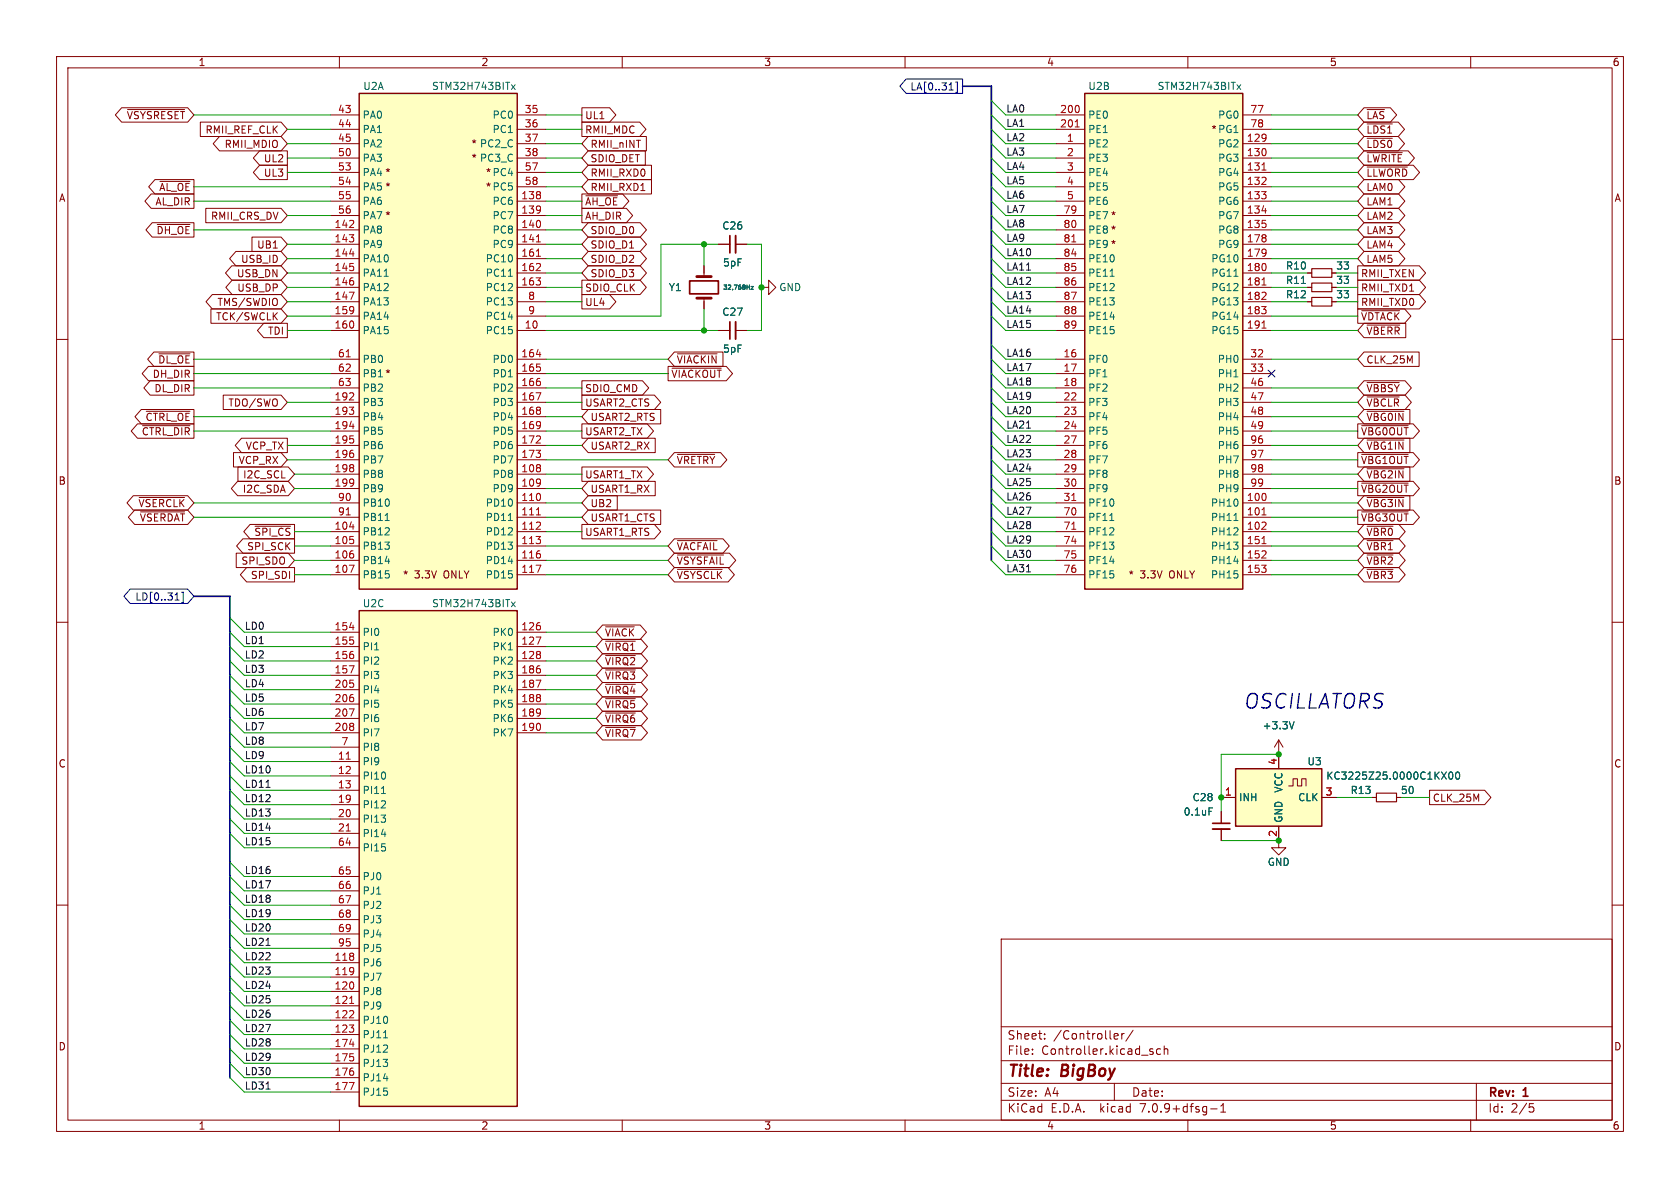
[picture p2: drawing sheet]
<svg xmlns="http://www.w3.org/2000/svg" width="297mm" height="210mm" viewBox="0 0 297 210" stroke-linecap="round" stroke-linejoin="round" font-family="sans-serif">
<g fill="none" stroke="#840000" stroke-width=".18">
<path d="M10 10h277v190h-277zM12 12h273v186h-273zM21.5 19h11.7l1.1 1.3-1.1 1.3h-11.7l-1.1-1.3zM22.5 19.4h10.1M60 10v2M102.9 19h4.9l1.1 1.3-1.1 1.3h-4.9zM110 10v2M160 10v2M210 10v2M241.1 19h4.7l1.1 1.3-1.1 1.3h-4.7l-1.1-1.3zM241.7 19.4h3.1M260 10v2"/>
<path d="M26.7 34.3h7.6v2.5h-7.6l-1.1-1.2zM26.9 39.4h7.4v2.5h-7.4l-1.1-1.3zM27.4 31.7h6.9v2.6h-6.9l-1.1-1.3zM27.8 39.7h5.8M28.3 32.1h5.3M35.4 21.6h14.3l1.1 1.3-1.1 1.2h-14.3zM36.4 36.8h13.3l1.1 1.3-1.1 1.3h-13.3zM38.8 24.1h10.9l1.1 1.3-1.1 1.3h-10.9l-1.1-1.3zM45.9 26.7h4.9v2.5h-4.9l-1.1-1.3zM45.9 29.2h4.9v2.6h-4.9l-1.1-1.3zM58.4 35.6h5.1M58.4 38.1h5.1"/>
<path d="M58.4 20.3h5.1M58.4 22.9h5.1M58.4 25.4h5.1M58.4 27.9h5.1M58.4 30.5h5.1M58.4 33h5.1M91.4 35.6h5.1M91.4 38.1h5.1M91.4 20.3h5.1M91.4 22.9h5.1M91.4 25.4h5.1M91.4 27.9h5.1"/>
<path d="M91.4 30.5h5.1M91.4 33h5.1M102.9 21.6h10.2l1.1 1.3-1.1 1.2h-10.2zM102.9 34.3h7.2l1.1 1.3-1.1 1.2h-7.2zM102.9 36.8h7.8l1.1 1.3-1.1 1.3h-7.8zM103.6 34.6h5.6M104 24.1h10.3v2.6h-10.3l-1.1-1.3zM104 26.7h10.1v2.5h-10.1l-1.1-1.3zM104 39.4h9.2l1.1 1.2-1.1 1.3h-9.2l-1.1-1.3zM104 31.7h11.2v2.6h-11.2l-1.1-1.3zM104 29.2h11.2v2.6h-11.2l-1.1-1.3zM113.3 33.7h.7"/>
<path d="M186.7 35.6h5.1M186.7 38.1h5.1M186.7 20.3h5.1M186.7 22.9h5.1M186.7 25.4h5.1M186.7 27.9h5.1M186.7 30.5h5.1M186.7 33h5.1M219.7 35.6h5.1M219.7 38.1h5.1M219.7 20.3h5.1M219.7 22.9h5.1"/>
<path d="M219.7 25.4h5.1M219.7 27.9h5.1M219.7 30.5h5.1M219.7 33h5.1M241.1 39.4h6.2l1.1 1.2-1.1 1.3h-6.2l-1.1-1.3zM241.1 29.2h8.8l1.1 1.3-1.1 1.3h-8.8l-1.1-1.3zM241.1 31.7h6.2l1.1 1.3-1.1 1.3h-6.2l-1.1-1.3zM241.1 26.7h7.8l1.2 1.2-1.2 1.3h-7.8l-1.1-1.3zM241.1 24.1h6.1l1.1 1.3-1.1 1.3h-6.1l-1.1-1.3zM241.1 34.3h6.2l1.1 1.3-1.1 1.2h-6.2l-1.1-1.2zM241.1 21.6h6.1l1.1 1.3-1.1 1.2h-6.1l-1.1-1.2zM241.1 36.8h6.2l1.1 1.3-1.1 1.3h-6.2l-1.1-1.3z"/>
<path d="M241.7 29.5h7.1M241.7 27h6.2M241.7 24.4h4.4M241.7 21.9h4.4M10 60h2M37.3 54.6h12.4l1.1 1.3-1.1 1.3h-12.4zM37.5 52.1h12.2l1.1 1.2-1.1 1.3h-12.2l-1.1-1.3zM41 47h8.7l1.1 1.3-1.1 1.2h-8.7l-1.1-1.2zM41 49.5h8.7l1.1 1.3-1.1 1.3h-8.7l-1.1-1.3zM41.7 44.4h8l1.1 1.3-1.1 1.3h-8l-1.1-1.3zM44.5 41.9h5.2l1.1 1.3-1.1 1.3h-5.2zM46.6 57.1h4.2v2.6h-4.2l-1.1-1.3z"/>
<path d="M58.4 43.2h5.1M58.4 58.4h5.1M58.4 40.6h5.1M58.4 45.7h5.1M58.4 48.3h5.1M58.4 50.8h5.1M58.4 53.3h5.1M58.4 55.9h5.1M91.4 43.2h5.1M91.4 58.4h5.1M91.4 40.6h5.1M91.4 45.7h5.1"/>
<path d="M91.4 48.3h5.1M91.4 50.8h5.1M91.4 53.3h5.1M91.4 55.9h5.1M102.9 49.5h10.3l1.1 1.3-1.1 1.3h-10.3zM102.9 52.1h4.9l1.1 1.2-1.1 1.3h-4.9zM104 47h9.2l1.1 1.3-1.1 1.2h-9.2l-1.1-1.2zM104 44.4h9.2l1.1 1.3-1.1 1.3h-9.2l-1.1-1.3zM104 41.9h9.2l1.1 1.3-1.1 1.3h-9.2l-1.1-1.3zM124.5 47v1.9M124.5 52.7v1.9M127 43.2h2"/>
<path d="M127 58.4h2M130 43.2h2.1M130 58.4h2.1M134.6 50.8h1.3v-1.3l1.3 1.3-1.3 1.3v-1.3M186.7 43.2h5.1M186.7 58.4h5.1M186.7 40.6h5.1M186.7 45.7h5.1M186.7 48.3h5.1M186.7 50.8h5.1M186.7 53.3h5.1M186.7 55.9h5.1"/>
<path d="M219.7 43.2h5.1M219.7 58.4h5.1M219.7 40.6h5.1M219.7 45.7h5.1M219.7 48.3h5.1M219.7 50.8h5.1M219.7 53.3h5.1M219.7 55.9h5.1M231.1 48.3h.8M231.1 50.8h.8M231.1 53.3h.8M235.5 48.3h.7"/>
<path d="M235.5 50.8h.7M235.5 53.3h.7M240 54.6h8.3l1.1 1.3-1.1 1.3h-8.3zM240 52.1h10.9l1.1 1.2-1.1 1.3h-10.9zM240 49.5h10.9l1.1 1.3-1.1 1.3h-10.9zM240 47h10.9l1.1 1.3-1.1 1.2h-10.9zM240.7 54.9h6.7M241.1 57.1h7.4v2.6h-7.4l-1.1-1.3zM241.1 44.4h6.2l1.1 1.3-1.1 1.3h-6.2l-1.1-1.3zM241.1 41.9h6.2l1.1 1.3-1.1 1.3h-6.2l-1.1-1.3zM241.7 57.5h5.8M285 60h2"/>
<path d="M24.3 74.9h10v2.6h-10l-1.1-1.3zM25 72.4h9.3v2.5h-9.3l-1.1-1.2zM25.2 75.2h8.4M25.9 72.7h7.7M26.2 64.8h8.1v2.5h-8.1l-1.1-1.3zM26.5 67.3h7.8v2.6h-7.8l-1.1-1.3zM27.2 62.2h7.1v2.6h-7.1l-1.1-1.3zM28.1 62.5h5.5M39.5 69.8h10.2l1.1 1.3-1.1 1.3h-10.2zM42.7 77.5h8.1v2.5h-8.1l-1.1-1.3zM58.4 63.5h5.1M58.4 66h5.1"/>
<path d="M58.4 68.6h5.1M58.4 71.1h5.1M58.4 73.7h5.1M58.4 76.2h5.1M58.4 78.7h5.1M91.4 63.5h5.1M91.4 66h5.1M91.4 68.6h5.1M91.4 71.1h5.1M91.4 73.7h5.1M91.4 76.2h5.1M91.4 78.7h5.1"/>
<path d="M102.9 74.9h11.5l1.1 1.3-1.1 1.3h-11.5zM102.9 69.8h12.8l1.1 1.3-1.1 1.3h-12.8zM102.9 67.3h10.7l1.1 1.3-1.1 1.3h-10.7zM104 77.5h11.8v2.5h-11.8l-1.1-1.3zM104 72.4h12.8v2.5h-12.8l-1.1-1.2zM118.1 64.8h10.3l1.1 1.2-1.1 1.3h-10.3zM118.8 65.1h8.7M119.2 62.2h8.6v2.6h-8.6l-1.1-1.3zM119.8 62.5h7M186.7 63.5h5.1M186.7 66h5.1M186.7 68.6h5.1"/>
<path d="M186.7 71.1h5.1M186.7 73.7h5.1M186.7 76.2h5.1M186.7 78.7h5.1M219.7 63.5h5.1M219.7 66h5.1M219.7 68.6h5.1M219.7 71.1h5.1M219.7 73.7h5.1M219.7 76.2h5.1M219.7 78.7h5.1M240 74.9h9.8l1.1 1.3-1.1 1.3h-9.8z"/>
<path d="M240.7 75.2h8.2M241.1 69.8h7.3l1.1 1.3-1.1 1.3h-7.3l-1.1-1.3zM241.1 67.3h7.3l1.1 1.3-1.1 1.3h-7.3l-1.1-1.3zM241.1 62.2h9.8v2.6h-9.8l-1.1-1.3zM241.1 72.4h8.1v2.5h-8.1l-1.1-1.2zM241.1 77.5h8.1v2.5h-8.1l-1.1-1.3zM241.7 72.7h6.5M241.7 70.2h5.7M241.7 67.6h5.7M241.7 77.8h6.5M23.6 87.6h9.6l1.1 1.3-1.1 1.3h-9.6l-1.2-1.3zM23.8 90.2h9.4l1.1 1.2-1.1 1.3h-9.4l-1.1-1.3z"/>
<path d="M24.6 87.9h8M24.8 90.5h7.8M41.3 80h8.4l1.1 1.3-1.1 1.3h-8.4zM41.8 97.8h9.2l1.1 1.3-1.1 1.2h-9.2zM42 85.1h9l1.1 1.3-1.1 1.2h-9l-1.1-1.2zM42.1 82.5h8.9l1.1 1.3-1.1 1.3h-8.9zM42.9 95.2h9.2v2.6h-9.2l-1.1-1.3zM44.2 92.7h7.9v2.6h-7.9l-1.1-1.3zM45.1 93h6.3M58.4 94h5.1M58.4 96.5h5.1M58.4 99.1h5.1"/>
<path d="M58.4 83.8h5.1M58.4 86.4h5.1M58.4 88.9h5.1M58.4 91.4h5.1M58.4 81.3h5.1M91.4 94h5.1M91.4 96.5h5.1M91.4 99.1h5.1M91.4 83.8h5.1M91.4 86.4h5.1M91.4 88.9h5.1M91.4 91.4h5.1"/>
<path d="M91.4 81.3h5.1M102.9 92.7h12.8l1.1 1.3-1.1 1.3h-12.8zM102.9 82.5h11.5l1.1 1.3-1.1 1.3h-11.5zM104 87.6h5.1v2.6h-5.1l-1.1-1.3zM104 90.2h12.8v2.5h-12.8l-1.1-1.3zM104 85.1h11.8v2.5h-11.8l-1.1-1.2zM119.2 95.2h8.6l1.1 1.3-1.1 1.3h-8.6l-1.1-1.3zM119.2 97.8h9.8l1.1 1.3-1.1 1.2h-9.8l-1.1-1.2zM119.2 80h8.2l1.1 1.3-1.1 1.3h-8.2l-1.1-1.3zM119.8 80.3h6.5M119.8 95.6h7M119.8 98.1h8.1"/>
<path d="M186.7 94h5.1M186.7 96.5h5.1M186.7 99.1h5.1M186.7 83.8h5.1M186.7 86.4h5.1M186.7 88.9h5.1M186.7 91.4h5.1M186.7 81.3h5.1M219.7 94h5.1M219.7 96.5h5.1M219.7 99.1h5.1M219.7 83.8h5.1"/>
<path d="M219.7 86.4h5.1M219.7 88.9h5.1M219.7 91.4h5.1M219.7 81.3h5.1M240 80h9.8l1.1 1.3-1.1 1.3h-9.8zM240 90.2h9.8l1.1 1.2-1.1 1.3h-9.8zM240 85.1h9.8l1.1 1.3-1.1 1.2h-9.8zM240.7 90.5h8.2M240.7 80.3h8.2M240.7 85.4h8.2M241.1 82.5h8.1v2.6h-8.1l-1.1-1.3zM241.1 87.6h8.1v2.6h-8.1l-1.1-1.3z"/>
<path d="M241.1 95.2h6.2l1.1 1.3-1.1 1.3h-6.2l-1.1-1.3zM241.1 92.7h6.2l1.1 1.3-1.1 1.3h-6.2l-1.1-1.3zM241.1 97.8h6.2l1.1 1.3-1.1 1.2h-6.2l-1.1-1.2zM241.7 82.9h6.5M241.7 87.9h6.5M241.7 95.6h4.6M241.7 93h4.6M241.7 98.1h4.6M10 110h2M43.6 100.3h8.5v2.6h-8.5l-1.1-1.3zM58.4 101.6h5.1M58.4 111.8h5.1"/>
<path d="M58.4 114.3h5.1M58.4 116.8h5.1M58.4 119.4h5.1M91.4 101.6h5.1M91.4 111.8h5.1M91.4 114.3h5.1M91.4 116.8h5.1M91.4 119.4h5.1M106.5 110.5h6.7l1.1 1.3-1.1 1.2h-6.7l-1.1-1.2zM106.5 115.6h6.9l1.1 1.2-1.1 1.3h-6.9l-1.1-1.3zM106.5 113h6.9l1.1 1.3-1.1 1.3h-6.9l-1.1-1.3zM106.5 118.1h6.9l1.1 1.3-1.1 1.3h-6.9l-1.1-1.3z"/>
<path d="M107.1 110.8h5M107.1 115.9h5.2M107.1 113.3h5.2M107.1 118.4h5.2M119.2 100.3h9.5l1.1 1.3-1.1 1.3h-9.5l-1.1-1.3zM119.8 100.6h7.9M186.7 101.6h5.1M219.7 101.6h5.1M241.1 100.3h6.2l1.1 1.3-1.1 1.3h-6.2l-1.1-1.3zM241.7 100.6h4.6M285 110h2M58.4 134.6h5.1"/>
<path d="M58.4 137.2h5.1M58.4 139.7h5.1M58.4 121.9h5.1M58.4 124.5h5.1M58.4 127h5.1M58.4 129.5h5.1M58.4 132.1h5.1M91.4 121.9h5.1M91.4 124.5h5.1M91.4 127h5.1M91.4 129.5h5.1M106.5 123.2h6.9l1.1 1.3-1.1 1.2h-6.9l-1.1-1.2z"/>
<path d="M106.5 128.3h6.9l1.1 1.2-1.1 1.3h-6.9l-1.1-1.3zM106.5 120.6h6.9l1.1 1.3-1.1 1.3h-6.9l-1.1-1.3zM106.5 125.7h6.9l1.1 1.3-1.1 1.3h-6.9l-1.1-1.3zM107.1 123.5h5.2M107.1 128.6h5.2M107.1 121h5.2M107.1 126h5.2M226.1 130.8v5.1M226.1 130.8l-.8 1.3M226.1 130.8l.7 1.3M227.8 138.9h.8v-1.2h.8v1.2h.7v-1.2h.8v1.2M252.7 139.7h9.8l1.1 1.3-1.1 1.2h-9.8z"/>
<path d="M10 160h2M58.4 142.2h5.1M58.4 144.8h5.1M58.4 147.3h5.1M58.4 149.9h5.1M58.4 154.9h5.1M58.4 157.5h5.1M215.9 143.5v2M215.9 146.6v2M215.9 141h2.5M226.1 146.1v3.8h1.2l-1.2 1.2-1.3-1.2h1.3M233.7 141h2.5"/>
<path d="M242.6 141h.7M246.9 141h.7M285 160h2M58.4 170.2h5.1M58.4 172.7h5.1M58.4 175.3h5.1M58.4 177.8h5.1M58.4 160h5.1M58.4 162.6h5.1M58.4 165.1h5.1M58.4 167.6h5.1M177 166h108v32h-108z"/>
<path d="M58.4 185.4h5.1M58.4 180.3h5.1M58.4 182.9h5.1M58.4 188h5.1M58.4 190.5h5.1M58.4 193h5.1M60 198v2M110 198v2M160 198v2M177 194.5h108M177 191.5h108M177 187.5h108"/>
<path d="M177 181.5h108M182.5 186.3v.1M182.5 185.5v.1M184.7 183.6v.1M184.7 182.8v.1M197 191.5v3M197.2 182.7l.4 .1 .1 .3-.7 .1M197.6 183.6l-.4 .1M198.3 182.7v1M198.7 182.7l-.2 .1-.2 .2M200.3 182.1l-1.3 2M203.5 185.9l.3 .1 .1 .2-.2 .2h-.3"/>
<path d="M203.5 185.4l.3 .1M205.2 185.5l-.5-.1-.2 .3v.4l.1 .2h.6M205.8 185.5l.2-.1 .4 .1 .1 .9M205.8 184.9v1.5M210 198v2M214 196h1.2M215.8 196.6h.9M215.8 195.5l.4-.4v1.5M260 198v2M261 191.5v6.5M270.4 195.1h.7M270.5 195.7h.4l.3 .3-.2 .5-.5 .1"/>
</g>
<path d="M130 41.7v3M130 56.9v3M214.4 146.6h3" fill="none" stroke="#840000" stroke-width=".33"/>
<path d="M121.9 49.7h5.1v2.2h-5.1zM129 41.7v3M129 56.9v3M214.4 145.5h3" fill="none" stroke="#840000" stroke-width=".3"/>
<path d="M123.2 52.7h2.5M123.2 48.9h2.5" fill="none" stroke="#840000" stroke-width=".51"/>
<g fill="none" stroke="#006464" stroke-width=".18">
<path d="M90.4 15l.7 .8M91.1 15l-.7 .8M218.7 15l.6 .8M219.3 15l-.6 .8M67.9 48.8h.7M89.9 48.8h.7M132.8 50.6h.4l-.4 .5h.4M196.2 48.8h.8M218.1 48.8h.8M230.1 50.1h.7M68.1 92h.7M89.9 92h.7"/>
<path d="M196.2 92h.7M218.1 92h.8M66.2 114.9h.8M90.4 106.4l.7 .9M91.1 106.4l-.7 .9M228.8 127.6l-.4 1.2M254.8 136.5l.9 1.2M255.7 136.5l-.9 1.2M256.2 136.6l.2-.1a.68 .68 0 0 1 .5 .6 .68 .68 0 0 1-.5 .6l-.2-.1-.1-.3zM257.4 136.6l.2-.1a.68 .68 0 0 1 .5 .6 .68 .68 0 0 1-.5 .6l-.2-.1-.1-.3zM67.4 140.3h.8M67.4 147.5h.8"/>
<path d="M213.7 142.8h.6M67.8 183.5h.7"/>
</g>
<g fill="#ffffc2" stroke="#ffffc2" stroke-width=".18">
<path d="M63.5 16.5h27.9v87.6h-27.9z"/>
<path d="M63.5 108h27.9v87.6h-27.9z"/>
<path d="M191.8 16.5h27.9v87.6h-27.9z"/>
<path d="M218.4 135.9h15.3v10.2h-15.3z"/>
</g>
<path d="M63.5 16.5h27.9v87.6h-27.9zM191.8 16.5h27.9v87.6h-27.9zM63.5 108h27.9v87.6h-27.9zM218.4 135.9h15.3v10.2h-15.3z" fill="none" stroke="#840000" stroke-width=".25"/>
<g fill="none" stroke="#a90000" stroke-width=".18">
<path d="M62.5 39.1v.4M190.1 22.4h.7M223 32.6h.8M223.1 30.1h.7M223.1 37.3h.8M223.8 31.5v.4M61.7 40.2h.8M61.7 51.7h.9l-.6 1.2M61.8 44.9h.8M94.8 47.8h.8M94.8 42.8h.8M94.8 45.3h.8"/>
<path d="M95.5 46.7v.4M189.5 42.8h.7M223 52.9h.8M223.1 50.4h.7M223.1 58h.7M223.8 51.8v.4M61.2 63.1h.7M61.7 70.7h.8M61.8 75.4h.8M62.5 69.6v.4M94.8 69.4h.8l-.5 1.3M94.8 78.3h.8"/>
<path d="M94.8 62.7h.8M95.5 77.2v.4M61.2 91h.7M61.7 99.9h.9l-.6 1.3M61.8 93.1h.8M94.8 99.9h.8l-.5 1.3M94.8 93.6h.8M94.8 91h.8M95.5 92.4v.4M189.5 93.6h.7M189.5 88.5h.7M223 93.6h.8"/>
<path d="M223 98.6h.8M223.1 91h.7M223.1 96.1h.7M223.8 92.4v.4M223.8 97.5v.4M61.7 117.7h.9l-.6 1.3M61.8 110.9h.8M94.8 112.6h.8l-.5 1.3M61.2 134.2h.7M61.7 125.3h.9l-.6 1.3M94.8 120.2h.8l-.5 1.3M61.2 146.9h.7"/>
<path d="M61.7 179.9h.8M61.8 177.4h.7M62.5 178.8v.4M61.7 191.4h.9l-.6 1.2M61.8 184.6h.8"/>
</g>
<path d="M231.9 52.6h3.6v1.5h-3.6zM231.9 47.5h3.6v1.5h-3.6zM231.9 50h3.6v1.6h-3.6zM243.3 140.2h3.6v1.5h-3.6z" fill="none" stroke="#840000" stroke-width=".2"/>
<path d="M160.2 14h10v2.5h-10l-1.1-1.3zM167.8 15.9h.7M168.9 14.5h.3v1.8h-.3M224.2 65.4l1.2 1.2M225.4 65.4l-1.2 1.2M23 104.1h10.2l1.1 1.3-1.1 1.3h-10.2l-1.1-1.3zM30.9 106.1h.8M32.1 104.7h.3v1.8h-.3" fill="none" stroke="#000084" stroke-width=".18"/>
<path d="M47 139.2h.8M47 167.1h.8M47 192.5h.8" fill="none" stroke="#0f0f0f" stroke-width=".18"/>
<path d="M170.2 15.2h5.1v83.9M34.3 105.4h6.3v85.1" fill="none" stroke="#000084" stroke-width=".3"/>
<g fill="none" stroke="#009600" stroke-width=".18">
<path d="M175.3 17.8l2.5 2.5h8.9M34.3 20.3h24.1M34.3 35.6h24.1M34.3 33h24.1M50.8 38.1h7.6M50.8 22.9h7.6M50.8 25.4h7.6M50.8 30.5h7.6M50.8 27.9h7.6M96.5 38.1h6.4M96.5 22.9h6.4M96.5 25.4h6.4"/>
<path d="M96.5 20.3h6.4M96.5 35.6h6.4M96.5 30.5h6.4M96.5 27.9h6.4M96.5 33h6.4M175.3 35.6l2.5 2.5h8.9M175.3 38.1l2.5 2.5h8.9M175.3 20.3l2.5 2.6h8.9M175.3 22.9l2.5 2.5h8.9M175.3 33l2.5 2.6h8.9M175.3 27.9l2.5 2.6h8.9M175.3 25.4l2.5 2.5h8.9"/>
<path d="M175.3 30.5l2.5 2.5h8.9M224.8 38.1h15.2M224.8 22.9h15.2M224.8 25.4h15.2M224.8 20.3h15.2M224.8 35.6h15.2M224.8 30.5h15.2M224.8 27.9h15.2M224.8 33h15.2M34.3 40.6h24.1M50.8 43.2h7.6M50.8 55.9h7.6"/>
<path d="M50.8 53.3h7.6M50.8 58.4h7.6M50.8 45.7h7.6M50.8 48.3h7.6M50.8 50.8h7.6M96.5 43.2h6.4M96.5 53.3h6.4M96.5 58.4h30.5M96.5 45.7h6.4M96.5 40.6h6.4M96.5 48.3h6.4M96.5 50.8h6.4"/>
<path d="M124.5 43.2v3.8M124.5 54.6v3.8M127 43.2h-10.2v12.7h-20.3M132.1 43.2h2.5v15.2h-2.5M175.3 40.6l2.5 2.6h8.9M175.3 53.3l2.5 2.6h8.9M175.3 50.8l2.5 2.5h8.9M175.3 55.9l2.5 2.5h8.9M175.3 43.2l2.5 2.5h8.9M175.3 45.7l2.5 2.6h8.9M175.3 48.3l2.5 2.5h8.9M224.8 43.2h15.2"/>
<path d="M224.8 55.9h15.2M224.8 53.3h6.3M224.8 58.4h15.2M224.8 45.7h15.2M224.8 40.6h15.2M224.8 48.3h6.3M224.8 50.8h6.3M236.2 53.3h3.8M236.2 48.3h3.8M236.2 50.8h3.8M34.3 66h24.1M34.3 63.5h24.1"/>
<path d="M34.3 68.6h24.1M34.3 76.2h24.1M34.3 73.7h24.1M50.8 71.1h7.6M50.8 78.7h7.6M96.5 66h21.6M96.5 63.5h21.6M96.5 68.6h6.4M96.5 76.2h6.4M96.5 71.1h6.4M96.5 73.7h6.4M96.5 78.7h6.4"/>
<path d="M175.3 78.7l2.5 2.6h8.9M175.3 63.5l2.5 2.5h8.9M175.3 61l2.5 2.5h8.9M175.3 66l2.5 2.6h8.9M175.3 73.7l2.5 2.5h8.9M175.3 68.6l2.5 2.5h8.9M175.3 71.1l2.5 2.6h8.9M175.3 76.2l2.5 2.5h8.9M224.8 63.5h15.2M224.8 68.6h15.2M224.8 76.2h15.2M224.8 71.1h15.2"/>
<path d="M224.8 73.7h15.2M224.8 78.7h15.2M34.3 88.9h24.1M34.3 91.4h24.1M50.8 81.3h7.6M52.1 96.5h6.3M52.1 94h6.3M52.1 99.1h6.3M52.1 83.8h6.3M52.1 86.4h6.3M96.5 81.3h21.6M96.5 96.5h21.6"/>
<path d="M96.5 94h6.4M96.5 99.1h21.6M96.5 88.9h6.4M96.5 91.4h6.4M96.5 83.8h6.4M96.5 86.4h6.4M175.3 94l2.5 2.5h8.9M175.3 91.4l2.5 2.6h8.9M175.3 96.5l2.5 2.6h8.9M175.3 99.1l2.5 2.5h8.9M175.3 86.4l2.5 2.5h8.9M175.3 88.9l2.5 2.5h8.9"/>
<path d="M175.3 81.3l2.5 2.5h8.9M175.3 83.8l2.5 2.6h8.9M224.8 81.3h15.2M224.8 96.5h15.2M224.8 94h15.2M224.8 99.1h15.2M224.8 88.9h15.2M224.8 91.4h15.2M224.8 83.8h15.2M224.8 86.4h15.2M40.6 119.4l2.6 2.5h15.2M40.6 109.2l2.6 2.6h15.2"/>
<path d="M40.6 116.8l2.6 2.6h15.2M40.6 111.8l2.6 2.5h15.2M40.6 114.3l2.6 2.5h15.2M52.1 101.6h6.3M96.5 111.8h8.9M96.5 101.6h21.6M96.5 119.4h8.9M96.5 114.3h8.9M96.5 116.8h8.9M224.8 101.6h15.2M40.6 132.1l2.6 2.5h15.2M40.6 137.2l2.6 2.5h15.2"/>
<path d="M40.6 129.5l2.6 2.6h15.2M40.6 124.5l2.6 2.5h15.2M40.6 121.9l2.6 2.6h15.2M40.6 127l2.6 2.5h15.2M40.6 134.6l2.6 2.6h15.2M40.6 139.7l2.6 2.5h15.2M96.5 127h8.9M96.5 124.5h8.9M96.5 129.5h8.9M96.5 121.9h8.9M226.1 133.4h-10.2v10.1M40.6 154.9l2.6 2.6h15.2"/>
<path d="M40.6 142.2l2.6 2.6h15.2M40.6 144.8l2.6 2.5h15.2M40.6 152.4l2.6 2.5h15.2M40.6 147.3l2.6 2.6h15.2M40.6 157.5l2.6 2.5h15.2M215.9 148.6h10.2M236.2 141h6.4M247.6 141h5.1M40.6 170.2l2.6 2.5h15.2M40.6 172.7l2.6 2.6h15.2M40.6 167.6l2.6 2.6h15.2M40.6 165.1l2.6 2.5h15.2"/>
<path d="M40.6 160l2.6 2.6h15.2M40.6 162.6l2.6 2.5h15.2M40.6 177.8l2.6 2.5h15.2M40.6 175.3l2.6 2.5h15.2M40.6 185.4l2.6 2.6h15.2M40.6 190.5l2.6 2.5h15.2M40.6 188l2.6 2.5h15.2M40.6 180.3l2.6 2.6h15.2M40.6 182.9l2.6 2.5h15.2"/>
</g>
<g fill="#009600" stroke="#009600" stroke-width=".18">
<circle cx="134.6" cy="50.8" r=".46"/>
<circle cx="124.5" cy="43.2" r=".46"/>
<circle cx="124.5" cy="58.4" r=".46"/>
<circle cx="215.9" cy="141" r=".46"/>
<circle cx="226.1" cy="148.6" r=".46"/>
<circle cx="226.1" cy="133.4" r=".46"/>
</g>
<text font-size="3.6" fill="#0000c2" x="219.7" y="125.5">OSCILLATORS</text>
<g font-size="2.8" fill="#840000">
<text x="178" y="190.9">Title:</text>
<text x="187.7" y="190.9">BigBoy</text>
</g>
<g font-size="2.1" fill="#840000">
<text x="178" y="184">Sheet:</text>
<text x="186.2" y="184">/Controller/</text>
<text x="178" y="186.7">File:</text>
<text x="184.1" y="186.7">Controller.kicad_sch</text>
<text x="178" y="196.9">KiCad</text>
<text x="178" y="194.1">Size:</text>
<text x="184.7" y="194.1">A4</text>
<text x="185.7" y="196.9">E.D.A.</text>
<text x="194.6" y="196.9">kicad</text>
<text x="200" y="194.1">Date:</text>
<text x="201.8" y="196.9">7.0.9+dfsg-1</text>
<text x="263" y="194.3">Rev:</text>
<text x="263" y="196.9">Id:</text>
<text x="267.1" y="196.9">2/5</text>
<text x="269.4" y="194.3">1</text>
</g>
<g font-size="1.8" fill="#840000">
<text x="35" y="11.9">1</text>
<text x="85" y="11.9">2</text>
<text x="135" y="11.9">3</text>
<text x="185" y="11.9">4</text>
<text x="235" y="11.9">5</text>
<text x="285" y="11.9">6</text>
<text x="22.3" y="21.3">~{VSYSRESET}</text>
<text x="36.2" y="23.8">RMII_REF_CLK</text>
<text x="103.3" y="23.8">RMII_MDC</text>
<text x="103.3" y="21.3">UL1</text>
<text x="241.5" y="23.8">~{LDS1}</text>
<text x="241.5" y="21.3">~{LAS}</text>
<text x="39.6" y="26.4">RMII_MDIO</text>
<text x="46.6" y="28.9">UL2</text>
<text x="104.3" y="26.4">RMII_nINT</text>
<text x="104.3" y="28.9">SDIO_DET</text>
<text x="241.5" y="28.9">~{LWRITE}</text>
<text x="241.5" y="26.4">~{LDS0}</text>
<text x="10.3" y="35.9">A</text>
<text x="28" y="34">~{AL_OE}</text>
<text x="46.6" y="31.4">UL3</text>
<text x="104.3" y="34">RMII_RXD1</text>
<text x="104.3" y="31.4">RMII_RXD0</text>
<text x="241.5" y="31.4">~{LLWORD}</text>
<text x="241.5" y="34">LAM0</text>
<text x="285.3" y="35.9">A</text>
<text x="27.4" y="36.5">AL_DIR</text>
<text x="27.6" y="41.6">~{DH_OE}</text>
<text x="37.2" y="39.1">RMII_CRS_DV</text>
<text x="103.3" y="36.5">~{AH_OE}</text>
<text x="103.3" y="39.1">AH_DIR</text>
<text x="104.3" y="41.6">SDIO_D0</text>
<text x="241.5" y="41.6">LAM3</text>
<text x="241.5" y="36.5">LAM1</text>
<text x="241.5" y="39.1">LAM2</text>
<text x="42.5" y="46.7">USB_ID</text>
<text x="45.4" y="44.1">UB1</text>
<text x="104.3" y="46.7">SDIO_D2</text>
<text x="104.3" y="44.1">SDIO_D1</text>
<text x="241.5" y="46.7">LAM5</text>
<text x="241.5" y="44.1">LAM4</text>
<text x="41.8" y="49.2">USB_DN</text>
<text x="41.9" y="51.8">USB_DP</text>
<text x="103.3" y="51.8">SDIO_CLK</text>
<text x="104.3" y="49.2">SDIO_D3</text>
<text x="240.5" y="51.8">RMII_TXD1</text>
<text x="240.5" y="49.2">RMII_TXEN</text>
<text x="38.1" y="56.8">TCK/SWCLK</text>
<text x="38.3" y="54.3">TMS/SWDIO</text>
<text x="47.3" y="59.4">TDI</text>
<text x="103.3" y="54.3">UL4</text>
<text x="240.5" y="56.8">~{VDTACK}</text>
<text x="240.5" y="54.3">RMII_TXD0</text>
<text x="241.5" y="59.4">~{VBERR}</text>
<text x="27.9" y="64.5">~{DL_OE}</text>
<text x="119.5" y="64.5">~{VIACKIN}</text>
<text x="241.5" y="64.5">CLK_25M</text>
<text x="26.9" y="67">DH_DIR</text>
<text x="27.2" y="69.5">DL_DIR</text>
<text x="103.3" y="69.5">SDIO_CMD</text>
<text x="118.6" y="67">~{VIACKOUT}</text>
<text x="241.5" y="69.5">~{VBBSY}</text>
<text x="25" y="77.2">~{CTRL_DIR}</text>
<text x="25.6" y="74.6">~{CTRL_OE}</text>
<text x="40.3" y="72.1">TDO/SWO</text>
<text x="103.3" y="77.2">USART2_TX</text>
<text x="103.3" y="72.1">USART2_CTS</text>
<text x="104.3" y="74.6">USART2_RTS</text>
<text x="240.5" y="77.2">~{VBG0OUT}</text>
<text x="241.5" y="72.1">~{VBCLR}</text>
<text x="241.5" y="74.6">~{VBG0IN}</text>
<text x="42.1" y="82.2">VCP_RX</text>
<text x="43.3" y="79.7">VCP_TX</text>
<text x="104.3" y="79.7">USART2_RX</text>
<text x="119.5" y="82.2">~{VRETRY}</text>
<text x="240.5" y="82.2">~{VBG1OUT}</text>
<text x="241.5" y="79.7">~{VBG1IN}</text>
<text x="10.3" y="85.9">B</text>
<text x="24.4" y="89.9">~{VSERCLK}</text>
<text x="42.8" y="87.3">I2C_SDA</text>
<text x="42.9" y="84.8">I2C_SCL</text>
<text x="103.3" y="84.8">USART1_TX</text>
<text x="104.3" y="89.9">UB2</text>
<text x="104.3" y="87.3">USART1_RX</text>
<text x="240.5" y="87.3">~{VBG2OUT}</text>
<text x="241.5" y="84.8">~{VBG2IN}</text>
<text x="241.5" y="89.9">~{VBG3IN}</text>
<text x="285.3" y="85.9">B</text>
<text x="24.6" y="92.4">~{VSERDAT}</text>
<text x="44.9" y="94.9">~{SPI_CS}</text>
<text x="103.3" y="94.9">USART1_RTS</text>
<text x="104.3" y="92.4">USART1_CTS</text>
<text x="240.5" y="92.4">~{VBG3OUT}</text>
<text x="241.5" y="94.9">~{VBR0}</text>
<text x="42.6" y="100">SPI_SDO</text>
<text x="43.6" y="97.5">SPI_SCK</text>
<text x="119.5" y="97.5">~{VACFAIL}</text>
<text x="119.5" y="100">~{VSYSFAIL}</text>
<text x="241.5" y="97.5">~{VBR1}</text>
<text x="241.5" y="100">~{VBR2}</text>
<text x="44.3" y="102.6">SPI_SDI</text>
<text x="71.1" y="102.5">*</text>
<text x="73.3" y="102.5">3.3V</text>
<text x="78.6" y="102.5">ONLY</text>
<text x="119.5" y="102.6">~{VSYSCLK}</text>
<text x="199.4" y="102.5">*</text>
<text x="201.5" y="102.5">3.3V</text>
<text x="206.8" y="102.5">ONLY</text>
<text x="241.5" y="102.6">~{VBR3}</text>
<text x="106.8" y="112.7">~{VIACK}</text>
<text x="106.8" y="117.8">~{VIRQ2}</text>
<text x="106.8" y="115.3">~{VIRQ1}</text>
<text x="106.8" y="125.4">~{VIRQ5}</text>
<text x="106.8" y="120.3">~{VIRQ3}</text>
<text x="106.8" y="122.9">~{VIRQ4}</text>
<text x="106.8" y="130.5">~{VIRQ7}</text>
<text x="106.8" y="128">~{VIRQ6}</text>
<text x="10.3" y="135.9">C</text>
<text x="285.3" y="135.9">C</text>
<text x="253.2" y="141.9">CLK_25M</text>
<text x="10.3" y="185.9">D</text>
<text x="285.3" y="185.9">D</text>
<text x="35" y="199.9">1</text>
<text x="85" y="199.9">2</text>
<text x="135" y="199.9">3</text>
<text x="185" y="199.9">4</text>
<text x="235" y="199.9">5</text>
<text x="285" y="199.9">6</text>
</g>
<g font-size="1.8" fill="#006464">
<text x="64.1" y="16.1">U2A</text>
<text x="76.3" y="16.1">STM32H743BITx</text>
<text x="192.3" y="16.1">U2B</text>
<text x="204.6" y="16.1">STM32H743BITx</text>
<text x="64" y="21.2">PA0</text>
<text x="64" y="23.7">PA1</text>
<text x="87" y="21.2">PC0</text>
<text x="87" y="23.7">PC1</text>
<text x="192.3" y="21.2">PE0</text>
<text x="192.3" y="23.7">PE1</text>
<text x="214" y="23.7">* PG1</text>
<text x="215.2" y="21.2">PG0</text>
<text x="64" y="26.3">PA2</text>
<text x="64" y="28.8">PA3</text>
<text x="83.2" y="28.8">* PC3_C</text>
<text x="83.2" y="26.3">* PC2_C</text>
<text x="192.3" y="26.3">PE2</text>
<text x="192.3" y="28.8">PE3</text>
<text x="215.2" y="26.3">PG2</text>
<text x="215.2" y="28.8">PG3</text>
<text x="64" y="31.3">PA4 *</text>
<text x="64" y="33.9">PA5 *</text>
<text x="85.8" y="33.9">* PC5</text>
<text x="85.8" y="31.4">* PC4</text>
<text x="192.3" y="31.3">PE4</text>
<text x="192.3" y="33.9">PE5</text>
<text x="215.2" y="31.3">PG4</text>
<text x="215.2" y="33.9">PG5</text>
<text x="64" y="41.5">PA8</text>
<text x="64" y="36.4">PA6</text>
<text x="64" y="39">PA7 *</text>
<text x="87" y="36.4">PC6</text>
<text x="87" y="39">PC7</text>
<text x="87" y="41.5">PC8</text>
<text x="127.6" y="40.8">C26</text>
<text x="192.3" y="36.4">PE6</text>
<text x="192.3" y="39">PE7 *</text>
<text x="192.3" y="41.5">PE8 *</text>
<text x="215.2" y="36.4">PG6</text>
<text x="215.2" y="39">PG7</text>
<text x="215.2" y="41.5">PG8</text>
<text x="64" y="44">PA9</text>
<text x="64" y="46.6">PA10</text>
<text x="85.8" y="46.6">PC10</text>
<text x="87" y="44">PC9</text>
<text x="127.7" y="47.3">5pF</text>
<text x="192.3" y="44">PE9 *</text>
<text x="192.3" y="46.6">PE10</text>
<text x="214" y="46.6">PG10</text>
<text x="215.2" y="44">PG9</text>
<text x="227.2" y="47.9">R10</text>
<text x="236.1" y="47.9">33</text>
<text x="64" y="49.1">PA11</text>
<text x="64" y="51.7">PA12</text>
<text x="85.8" y="49.1">PC11</text>
<text x="85.8" y="51.7">PC12</text>
<text x="118.1" y="51.7">Y1</text>
<text x="137.7" y="51.7">GND</text>
<text x="192.3" y="49.1">PE11</text>
<text x="192.3" y="51.7">PE12</text>
<text x="214" y="49.1">PG11</text>
<text x="214" y="51.7">PG12</text>
<text x="227.2" y="52.9">R12</text>
<text x="227.2" y="50.4">R11</text>
<text x="236.1" y="52.9">33</text>
<text x="236.1" y="50.4">33</text>
<text x="64" y="54.2">PA13</text>
<text x="64" y="56.7">PA14</text>
<text x="64" y="59.3">PA15</text>
<text x="85.8" y="59.3">PC15</text>
<text x="85.8" y="54.2">PC13</text>
<text x="85.8" y="56.7">PC14</text>
<text x="127.6" y="56">C27</text>
<text x="192.3" y="54.2">PE13</text>
<text x="192.3" y="56.7">PE14</text>
<text x="192.3" y="59.3">PE15</text>
<text x="214" y="54.2">PG13</text>
<text x="214" y="56.7">PG14</text>
<text x="214" y="59.3">PG15</text>
<text x="64" y="64.4">PB0</text>
<text x="87" y="64.4">PD0</text>
<text x="127.7" y="62.5">5pF</text>
<text x="192.3" y="64.4">PF0</text>
<text x="215.2" y="64.4">PH0</text>
<text x="64" y="72">PB3</text>
<text x="64" y="66.9">PB1 *</text>
<text x="64" y="69.4">PB2</text>
<text x="87" y="66.9">PD1</text>
<text x="87" y="69.4">PD2</text>
<text x="87" y="72">PD3</text>
<text x="192.3" y="66.9">PF1</text>
<text x="192.3" y="69.4">PF2</text>
<text x="192.3" y="72">PF3</text>
<text x="215.2" y="66.9">PH1</text>
<text x="215.2" y="69.4">PH2</text>
<text x="215.2" y="72">PH3</text>
<text x="64" y="74.5">PB4</text>
<text x="64" y="77.1">PB5</text>
<text x="87" y="74.5">PD4</text>
<text x="87" y="77.1">PD5</text>
<text x="192.3" y="74.5">PF4</text>
<text x="192.3" y="77.1">PF5</text>
<text x="215.2" y="74.5">PH4</text>
<text x="215.2" y="77.1">PH5</text>
<text x="64" y="79.6">PB6</text>
<text x="64" y="82.1">PB7</text>
<text x="87" y="79.6">PD6</text>
<text x="87" y="82.1">PD7</text>
<text x="192.3" y="79.6">PF6</text>
<text x="192.3" y="82.1">PF7</text>
<text x="215.2" y="79.6">PH6</text>
<text x="215.2" y="82.1">PH7</text>
<text x="64" y="84.7">PB8</text>
<text x="64" y="87.2">PB9</text>
<text x="64" y="89.8">PB10</text>
<text x="85.8" y="89.8">PD10</text>
<text x="87" y="84.7">PD8</text>
<text x="87" y="87.2">PD9</text>
<text x="192.3" y="84.7">PF8</text>
<text x="192.3" y="87.2">PF9</text>
<text x="192.3" y="89.8">PF10</text>
<text x="214" y="89.8">PH10</text>
<text x="215.2" y="84.7">PH8</text>
<text x="215.2" y="87.2">PH9</text>
<text x="64" y="94.8">PB12</text>
<text x="64" y="92.3">PB11</text>
<text x="85.8" y="92.3">PD11</text>
<text x="85.8" y="94.8">PD12</text>
<text x="192.3" y="92.3">PF11</text>
<text x="192.3" y="94.8">PF12</text>
<text x="214" y="92.3">PH11</text>
<text x="214" y="94.8">PH12</text>
<text x="64" y="97.4">PB13</text>
<text x="64" y="99.9">PB14</text>
<text x="85.8" y="97.4">PD13</text>
<text x="85.8" y="99.9">PD14</text>
<text x="192.3" y="97.4">PF13</text>
<text x="192.3" y="99.9">PF14</text>
<text x="214" y="97.4">PH13</text>
<text x="214" y="99.9">PH14</text>
<text x="64" y="102.5">PB15</text>
<text x="64" y="107.5">U2C</text>
<text x="76.3" y="107.5">STM32H743BITx</text>
<text x="85.8" y="102.5">PD15</text>
<text x="192.3" y="102.5">PF15</text>
<text x="214" y="102.5">PH15</text>
<text x="64" y="112.6">PI0</text>
<text x="87" y="112.6">PK0</text>
<text x="64" y="115.2">PI1</text>
<text x="64" y="117.7">PI2</text>
<text x="87" y="115.2">PK1</text>
<text x="87" y="117.7">PK2</text>
<text x="64" y="120.2">PI3</text>
<text x="64" y="122.8">PI4</text>
<text x="64" y="125.3">PI5</text>
<text x="87" y="120.2">PK3</text>
<text x="87" y="122.8">PK4</text>
<text x="87" y="125.3">PK5</text>
<text x="64" y="127.9">PI6</text>
<text x="64" y="130.4">PI7</text>
<text x="87" y="127.9">PK6</text>
<text x="87" y="130.4">PK7</text>
<text x="223.1" y="129.1">+3.3V</text>
<text x="64" y="135.5">PI9</text>
<text x="64" y="132.9">PI8</text>
<text x="231" y="135.5">U3</text>
<text x="64" y="138">PI10</text>
<text x="64" y="140.6">PI11</text>
<text x="64" y="143.1">PI12</text>
<text x="210.7" y="141.8">C28</text>
<text x="218.9" y="141.8">INH</text>
<text x="226.9" y="140.2" transform="rotate(-90 226.9 140.2)">VCC</text>
<text x="229.4" y="141.8">CLK</text>
<text x="234.4" y="138">KC3225Z25.0000C1KX00</text>
<text x="238.7" y="140.6">R13</text>
<text x="247.6" y="140.6">50</text>
<text x="64" y="145.6">PI13</text>
<text x="64" y="148.2">PI14</text>
<text x="209.2" y="144.4">0.1uF</text>
<text x="226.9" y="145.5" transform="rotate(-90 226.9 145.5)">GND</text>
<text x="64" y="150.7">PI15</text>
<text x="64" y="155.8">PJ0</text>
<text x="224" y="153.3">GND</text>
<text x="64" y="158.3">PJ1</text>
<text x="64" y="160.9">PJ2</text>
<text x="64" y="163.4">PJ3</text>
<text x="64" y="166">PJ4</text>
<text x="64" y="171">PJ6</text>
<text x="64" y="173.6">PJ7</text>
<text x="64" y="168.5">PJ5</text>
<text x="64" y="176.1">PJ8</text>
<text x="64" y="178.7">PJ9</text>
<text x="64" y="181.2">PJ10</text>
<text x="64" y="183.7">PJ11</text>
<text x="64" y="186.3">PJ12</text>
<text x="64" y="188.8">PJ13</text>
<text x="64" y="191.4">PJ14</text>
<text x="64" y="193.9">PJ15</text>
</g>
<g font-size="1.8" fill="#000084">
<text x="160.9" y="16.2">LA[0..31]</text>
<text x="23.8" y="106.4">LD[0..31]</text>
</g>
<g font-size="1.8" fill="#a90000">
<text x="59.6" y="20.1">43</text>
<text x="59.6" y="22.6">44</text>
<text x="92.7" y="20.1">35</text>
<text x="92.7" y="22.6">36</text>
<text x="187.3" y="20.1">200</text>
<text x="187.3" y="22.6">201</text>
<text x="220.9" y="20.1">77</text>
<text x="220.9" y="22.6">78</text>
<text x="59.6" y="25.1">45</text>
<text x="59.6" y="27.7">50</text>
<text x="92.7" y="25.1">37</text>
<text x="92.7" y="27.7">38</text>
<text x="188.5" y="25.1">1</text>
<text x="188.5" y="27.7">2</text>
<text x="220.3" y="25.1">129</text>
<text x="220.3" y="27.7">130</text>
<text x="59.6" y="30.2">53</text>
<text x="59.6" y="32.8">54</text>
<text x="59.6" y="35.3">55</text>
<text x="92.1" y="35.3">138</text>
<text x="92.7" y="30.2">57</text>
<text x="92.7" y="32.8">58</text>
<text x="188.5" y="30.2">3</text>
<text x="188.5" y="32.8">4</text>
<text x="188.5" y="35.3">5</text>
<text x="220.3" y="30.2">131</text>
<text x="220.3" y="32.8">132</text>
<text x="220.3" y="35.3">133</text>
<text x="59" y="40.4">142</text>
<text x="59.6" y="37.8">56</text>
<text x="92.1" y="37.8">139</text>
<text x="92.1" y="40.4">140</text>
<text x="187.9" y="37.8">79</text>
<text x="187.9" y="40.4">80</text>
<text x="220.3" y="37.8">134</text>
<text x="220.3" y="40.4">135</text>
<text x="59" y="42.9">143</text>
<text x="59" y="45.5">144</text>
<text x="92.1" y="42.9">141</text>
<text x="92.1" y="45.5">161</text>
<text x="187.9" y="42.9">81</text>
<text x="187.9" y="45.5">84</text>
<text x="220.3" y="42.9">178</text>
<text x="220.3" y="45.5">179</text>
<text x="59" y="48">145</text>
<text x="59" y="50.5">146</text>
<text x="59" y="53.1">147</text>
<text x="92.1" y="48">162</text>
<text x="92.1" y="50.5">163</text>
<text x="93.3" y="53.1">8</text>
<text x="187.9" y="48">85</text>
<text x="187.9" y="50.5">86</text>
<text x="187.9" y="53.1">87</text>
<text x="220.3" y="48">180</text>
<text x="220.3" y="50.5">181</text>
<text x="220.3" y="53.1">182</text>
<text x="59" y="55.6">159</text>
<text x="59" y="58.2">160</text>
<text x="92.7" y="58.2">10</text>
<text x="93.3" y="55.6">9</text>
<text x="187.9" y="55.6">88</text>
<text x="187.9" y="58.2">89</text>
<text x="220.3" y="55.6">183</text>
<text x="220.3" y="58.2">191</text>
<text x="59.6" y="63.2">61</text>
<text x="59.6" y="65.8">62</text>
<text x="92.1" y="63.2">164</text>
<text x="92.1" y="65.8">165</text>
<text x="187.9" y="63.2">16</text>
<text x="187.9" y="65.8">17</text>
<text x="220.9" y="63.2">32</text>
<text x="220.9" y="65.8">33</text>
<text x="59" y="70.9">192</text>
<text x="59.6" y="68.3">63</text>
<text x="92.1" y="68.3">166</text>
<text x="92.1" y="70.9">167</text>
<text x="187.9" y="68.3">18</text>
<text x="187.9" y="70.9">22</text>
<text x="220.9" y="68.3">46</text>
<text x="220.9" y="70.9">47</text>
<text x="59" y="73.4">193</text>
<text x="59" y="75.9">194</text>
<text x="92.1" y="73.4">168</text>
<text x="92.1" y="75.9">169</text>
<text x="187.9" y="73.4">23</text>
<text x="187.9" y="75.9">24</text>
<text x="220.9" y="73.4">48</text>
<text x="220.9" y="75.9">49</text>
<text x="59" y="78.5">195</text>
<text x="59" y="81">196</text>
<text x="59" y="83.6">198</text>
<text x="92.1" y="83.6">108</text>
<text x="92.1" y="78.5">172</text>
<text x="92.1" y="81">173</text>
<text x="187.9" y="78.5">27</text>
<text x="187.9" y="81">28</text>
<text x="187.9" y="83.6">29</text>
<text x="220.9" y="78.5">96</text>
<text x="220.9" y="81">97</text>
<text x="220.9" y="83.6">98</text>
<text x="59" y="86.1">199</text>
<text x="59.6" y="88.6">90</text>
<text x="92.1" y="86.1">109</text>
<text x="92.1" y="88.6">110</text>
<text x="187.9" y="86.1">30</text>
<text x="187.9" y="88.6">31</text>
<text x="220.3" y="88.6">100</text>
<text x="220.9" y="86.1">99</text>
<text x="59" y="93.7">104</text>
<text x="59.6" y="91.2">91</text>
<text x="92.1" y="91.2">111</text>
<text x="92.1" y="93.7">112</text>
<text x="187.9" y="91.2">70</text>
<text x="187.9" y="93.7">71</text>
<text x="220.3" y="91.2">101</text>
<text x="220.3" y="93.7">102</text>
<text x="59" y="96.3">105</text>
<text x="59" y="98.8">106</text>
<text x="59" y="101.3">107</text>
<text x="92.1" y="96.3">113</text>
<text x="92.1" y="98.8">116</text>
<text x="92.1" y="101.3">117</text>
<text x="187.9" y="96.3">74</text>
<text x="187.9" y="98.8">75</text>
<text x="187.9" y="101.3">76</text>
<text x="220.3" y="96.3">151</text>
<text x="220.3" y="98.8">152</text>
<text x="220.3" y="101.3">153</text>
<text x="59" y="111.5">154</text>
<text x="92.1" y="111.5">126</text>
<text x="59" y="114">155</text>
<text x="59" y="116.6">156</text>
<text x="59" y="119.1">157</text>
<text x="92.1" y="114">127</text>
<text x="92.1" y="116.6">128</text>
<text x="92.1" y="119.1">186</text>
<text x="59" y="121.7">205</text>
<text x="59" y="124.2">206</text>
<text x="92.1" y="121.7">187</text>
<text x="92.1" y="124.2">188</text>
<text x="59" y="126.7">207</text>
<text x="59" y="129.3">208</text>
<text x="60.3" y="131.8">7</text>
<text x="92.1" y="126.7">189</text>
<text x="92.1" y="129.3">190</text>
<text x="59.6" y="134.4">11</text>
<text x="59.6" y="136.9">12</text>
<text x="225.8" y="135.3" transform="rotate(-90 225.8 135.3)">4</text>
<text x="59.6" y="139.4">13</text>
<text x="59.6" y="142">19</text>
<text x="216.5" y="140.7">1</text>
<text x="234.2" y="140.7">3</text>
<text x="59.6" y="144.5">20</text>
<text x="59.6" y="147.1">21</text>
<text x="59.6" y="149.6">64</text>
<text x="225.8" y="148" transform="rotate(-90 225.8 148)">2</text>
<text x="59.6" y="154.7">65</text>
<text x="59.6" y="157.2">66</text>
<text x="59.6" y="159.8">67</text>
<text x="59.6" y="162.3">68</text>
<text x="59.6" y="164.8">69</text>
<text x="59.6" y="167.4">95</text>
<text x="59" y="169.9">118</text>
<text x="59" y="172.5">119</text>
<text x="59" y="175">120</text>
<text x="59" y="177.5">121</text>
<text x="59" y="180.1">122</text>
<text x="59" y="182.6">123</text>
<text x="59" y="185.2">174</text>
<text x="59" y="187.7">175</text>
<text x="59" y="190.2">176</text>
<text x="59" y="192.8">177</text>
</g>
<g font-size="1.8" fill="#0f0f0f">
<text x="177.8" y="20">LA0</text>
<text x="177.8" y="22.5">LA1</text>
<text x="177.8" y="25.1">LA2</text>
<text x="177.8" y="27.6">LA3</text>
<text x="177.8" y="30.1">LA4</text>
<text x="177.8" y="32.7">LA5</text>
<text x="177.8" y="35.2">LA6</text>
<text x="177.8" y="37.8">LA7</text>
<text x="177.8" y="40.3">LA8</text>
<text x="177.8" y="42.8">LA9</text>
<text x="177.8" y="45.4">LA10</text>
<text x="177.8" y="47.9">LA11</text>
<text x="177.8" y="53">LA13</text>
<text x="177.8" y="50.5">LA12</text>
<text x="177.8" y="58.1">LA15</text>
<text x="177.8" y="55.5">LA14</text>
<text x="177.8" y="63.2">LA16</text>
<text x="177.8" y="65.7">LA17</text>
<text x="177.8" y="68.2">LA18</text>
<text x="177.8" y="70.8">LA19</text>
<text x="177.8" y="75.9">LA21</text>
<text x="177.8" y="73.3">LA20</text>
<text x="177.8" y="78.4">LA22</text>
<text x="177.8" y="83.5">LA24</text>
<text x="177.8" y="80.9">LA23</text>
<text x="177.8" y="86">LA25</text>
<text x="177.8" y="88.6">LA26</text>
<text x="177.8" y="93.6">LA28</text>
<text x="177.8" y="91.1">LA27</text>
<text x="177.8" y="96.2">LA29</text>
<text x="177.8" y="101.3">LA31</text>
<text x="177.8" y="98.7">LA30</text>
<text x="43.2" y="111.4">LD0</text>
<text x="43.2" y="114">LD1</text>
<text x="43.2" y="119">LD3</text>
<text x="43.2" y="116.5">LD2</text>
<text x="43.2" y="124.1">LD5</text>
<text x="43.2" y="121.6">LD4</text>
<text x="43.2" y="131.7">LD8</text>
<text x="43.2" y="126.7">LD6</text>
<text x="43.2" y="129.2">LD7</text>
<text x="43.2" y="136.8">LD10</text>
<text x="43.2" y="134.3">LD9</text>
<text x="43.2" y="141.9">LD12</text>
<text x="43.2" y="139.4">LD11</text>
<text x="43.2" y="149.5">LD15</text>
<text x="43.2" y="147">LD14</text>
<text x="43.2" y="144.4">LD13</text>
<text x="43.2" y="154.6">LD16</text>
<text x="43.2" y="159.7">LD18</text>
<text x="43.2" y="157.1">LD17</text>
<text x="43.2" y="164.8">LD20</text>
<text x="43.2" y="162.2">LD19</text>
<text x="43.2" y="167.3">LD21</text>
<text x="43.2" y="172.4">LD23</text>
<text x="43.2" y="169.8">LD22</text>
<text x="43.2" y="174.9">LD24</text>
<text x="43.2" y="180">LD26</text>
<text x="43.2" y="177.5">LD25</text>
<text x="43.2" y="185.1">LD28</text>
<text x="43.2" y="182.5">LD27</text>
<text x="43.2" y="190.2">LD30</text>
<text x="43.2" y="187.6">LD29</text>
<text x="43.2" y="192.7">LD31</text>
</g>
<text font-size="1.1" fill="#006464" x="127.7" y="51.4">32,768Hz</text>
</svg>
